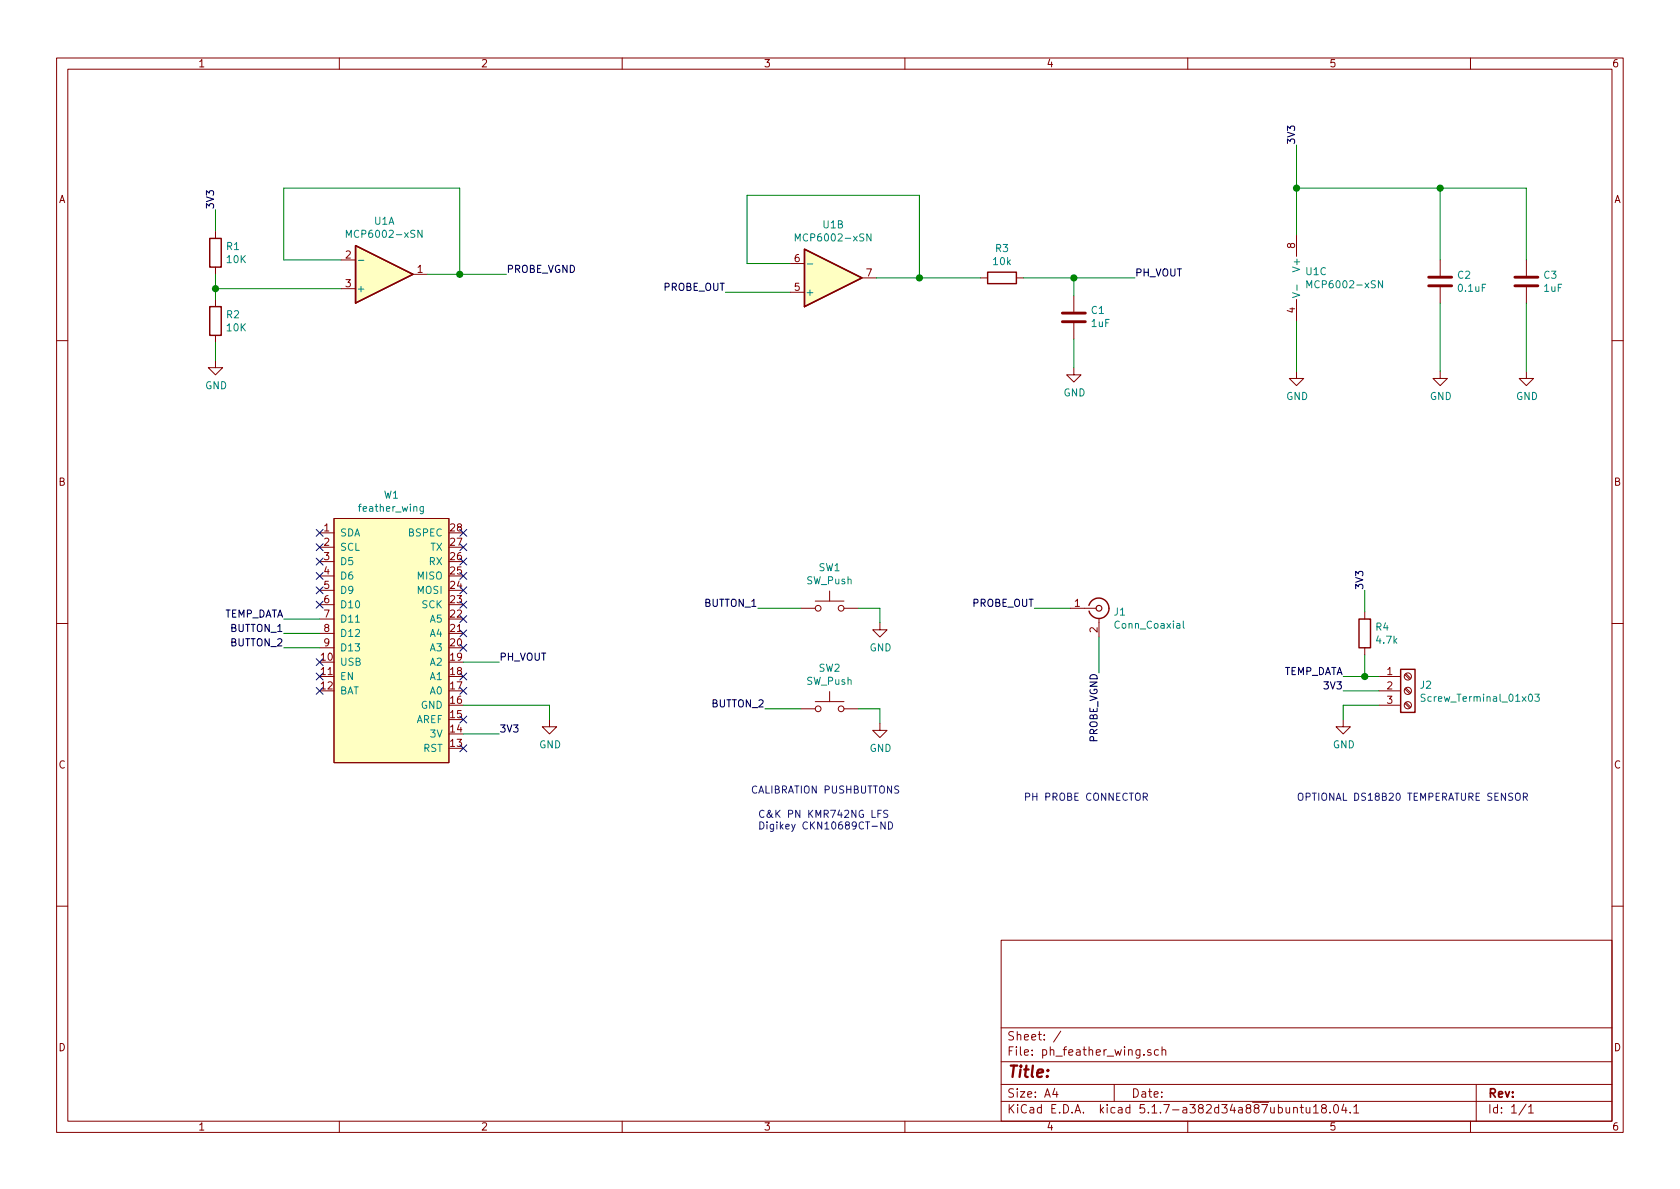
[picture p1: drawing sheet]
<svg xmlns="http://www.w3.org/2000/svg" width="297mm" height="210mm" viewBox="0 0 297 210" stroke-linecap="round" stroke-linejoin="round" font-family="sans-serif">
<g fill="none" stroke="#840000" stroke-width=".18">
<path d="M10 10.3h277v189.9h-277zM12 12.2h273v186.1h-273zM60 10.3v1.9M110 10.3v1.9M160 10.3v1.9M210 10.3v1.9M260 10.3v1.9M38.1 40.9v1.3M38.1 47.2v1.3M38.1 53v1.2M38.1 59.3v1.3M60.3 46h2.6"/>
<path d="M60.3 51h2.6M73 48.5h2.6M139.7 51.7h2.5M139.7 46.6h2.5M152.4 49.1h2.5M173.4 49.1h1.2M179.7 49.1h1.3M189.9 52.3v2.8M189.9 57.1v2.8M229.2 41.5v3.8M229.2 53v3.8M254.6 46v2.8"/>
<path d="M254.6 50.8v2.8M269.9 46v2.8M269.9 50.8v2.8M10 60.2h2M38.1 63.7v1.3h1.3l-1.3 1.3-1.3-1.3h1.3M189.9 65v1.3h1.2l-1.2 1.3-1.3-1.3h1.3M229.2 65.7v1.2h1.3l-1.3 1.3-1.2-1.3h1.2M254.6 65.7v1.2h1.3l-1.3 1.3-1.2-1.3h1.2M269.9 65.7v1.2h1.2l-1.2 1.3-1.3-1.3h1.3M285 60.2h2M56.5 94.2h2.6M56.5 96.8h2.6"/>
<path d="M56.5 99.3h2.6M59.1 91.7h20.3v43.2h-20.3zM10 110.3h2M56.5 101.8h2.6M56.5 104.4h2.6M56.5 106.9h2.6M56.5 109.5h2.6M56.5 112h2.6M56.5 114.5h2.6M141.6 107.6h2.5M144.1 106.3h5.1M146.7 104.5v1.8"/>
<path d="M149.2 107.6h2.6M155.6 110.1v1.3h1.2l-1.2 1.2-1.3-1.2h1.3M189.2 107.6h4.6M194.3 109.3v3.3M241.3 108.2v1.3M241.3 114.5v1.3M243.8 119.6h3.8M248.4 119.3l.9 .8M248.6 119.1l.8 .9M285 110.3h2M97.2 127.2v1.3h1.2l-1.2 1.3-1.3-1.3h1.3M141.6 125.3h2.5"/>
<path d="M144.1 124.1h5.1M146.7 122.3v1.8M149.2 125.3h2.6M155.6 127.9v1.3h1.2l-1.2 1.2-1.3-1.2h1.3M237.5 127.2v1.3h1.3l-1.3 1.3-1.3-1.3h1.3M243.8 122.2h3.8M243.8 124.7h3.8M248.4 124.4l.9 .8M248.4 121.8l.9 .9M248.6 124.2l.8 .8M248.6 121.7l.8 .8M10 160.2h2"/>
<path d="M177 166.3h108v32h-108zM285 160.2h2M60 198.3v1.9M110 198.3v1.9M160 198.3v1.9M177 194.8h108M177 191.8h108M177 187.8h108M177 181.8h108M186.5 192.5l-.4 1h1M186.8 193v1M187.6 182.3l-1.3 2"/>
<path d="M197 191.8v3M203.5 185.7a.37 .37 0 0 0-.6 .1l.1 .2 .5 .2 .1 .1-.3 .3-.4-.1M204.8 185.7l-.4-.1-.3 .3 .1 .6 .2 .1 .4-.1M205.5 185.7a.37 .37 0 0 1 .6 .1v.8M205.5 185.1v1.5M210 198.3v1.9M228.7 196l.1-.1a.37 .37 0 0 1 .6 .1v.8M228.7 195.8v1M229.9 195.8h.6M230.1 195.3v1.3l.4 .2M230.9 195.8v.8a.39 .39 0 0 0 .7 .1M231.6 195.8v1"/>
<path d="M232.2 195.8l.5-.5v1.5M232.2 196.8h.9M233.9 196l-.2-.3v-.2l.2-.2 .5 .1 .1 .2-.1 .2-.6 .2a.48 .48 0 0 0-.1 .7l.2 .1 .5-.1a.48 .48 0 0 0-.2-.7M235.2 196.7v.1M235.9 195.5l.2-.2a.81 .81 0 0 1 .6 .6 .81 .81 0 0 1-.3 .8l-.1 .1a.79 .79 0 0 1-.4-1.3zM237.6 195.2l-.4 1.1h1M237.9 195.8v1M238.7 196.7v.1M239.4 195.8l.4-.5v1.5M239.4 196.8h.8M260 198.3v1.9M261 191.8v6.5"/>
<path d="M269.8 195.2l-1.2 2M270.3 195.8l.4-.5v1.5M270.3 196.8h.8"/>
<circle cx="144.7" cy="107.6" r=".51"/>
<circle cx="148.7" cy="107.6" r=".51"/>
<circle cx="248.9" cy="119.6" r=".63"/>
<circle cx="144.7" cy="125.3" r=".51"/>
<circle cx="148.7" cy="125.3" r=".51"/>
<circle cx="248.9" cy="122.2" r=".63"/>
<circle cx="248.9" cy="124.7" r=".63"/>
</g>
<path d="M37.1 54.2h2v5.1h-2zM37.1 42.2h2v5h-2zM62.9 43.4l10.1 5.1-10.1 5.1zM142.2 44.1l10.2 5-10.2 5.1zM174.6 48.1h5.1v2.1h-5.1zM192.5 107.1a1.8 1.8 0 0 1 2.8-1.1 1.8 1.8 0 0 1 0 3 1.8 1.8 0 0 1-2.7-.9M240.3 109.5h2v5h-2zM247.6 118.4h2.6v7.6h-2.6z" fill="none" stroke="#840000" stroke-width=".25"/>
<path d="M187.8 55.4h4.1M187.8 56.9h4.1M252.6 50.5h4.1M252.6 49h4.1M267.8 50.5h4.1M267.8 49h4.1" fill="none" stroke="#840000" stroke-width=".51"/>
<circle cx="194.3" cy="107.6" r=".51" fill="none" stroke="#840000" stroke-width=".2"/>
<g fill="none" stroke="#008484" stroke-width=".18">
<path d="M61.2 42v-1.3l.5 .9 .4-.9v1.3M63.3 46h1M74.6 40.7v1.3l-.7-1.3v1.3M140.6 42.6v-1.3l.4 1 .5-1v1.3M142.7 46.7h1M154 41.3v1.3l-.7-1.3v1.3M228.5 51.8l1.3 .4-1.3 .4M229.3 50.4v1M231.1 50.9v-1.3l.4 .9 .4-.9v1.3M244.4 49.6v1.3l-.7-1.3v1.3M74.9 89.6l-.1 1.1-.2 .2-.3-.1M74.9 89.6h-.4l-.3 .2 .2 .6h.5"/>
<path d="M209.2 109.8v1.1l.2 .2M252 122.8h-.5l-.2 .1 .1 .4 .5 .2 .1 .3-.3 .2h-.4M271.4 122.8h.8l-.4 .4 .3 .2v.6h-.5l-.2-.1"/>
</g>
<g fill="#ffffc2" stroke="#ffffc2" stroke-width=".18">
<path d="M62.9 43.4l10.1 5.1-10.1 5.1z"/>
<path d="M142.2 44.1l10.2 5-10.2 5.1z"/>
<path d="M59.1 91.7h20.3v43.2h-20.3z"/>
</g>
<g fill="none" stroke="#008400" stroke-width=".18">
<path d="M38.1 37.1v3.8M229.2 33.3h40.7v12.7M229.2 25.6v15.9M254.6 33.3v12.7M38.1 48.5v4.5M38.1 51h22.2M60.3 46h-10.1v-12.7h31.1v15.2M75.6 48.5h13.9M128.3 51.7h11.4M139.7 46.6h-7.6v-12.1h30.5v14.6M154.9 49.1h18.5M181 49.1h19.7"/>
<path d="M189.9 49.1v3.2M189.9 59.9v5.1M229.2 56.8v8.9M254.6 53.6v12.1M269.9 53.6v12.1M38.1 60.6v3.1M50.2 114.5h6.3M50.2 112h6.3M50.2 109.5h6.3M81.9 117.1h6.4M134 107.6h7.6M151.8 107.6h3.8v2.5"/>
<path d="M182.9 107.6h6.3M194.3 112.6v6.4M237.5 119.6h6.3M241.3 104.4v3.8M241.3 115.8v3.8M81.9 124.7h15.3v2.5M81.9 129.8h6.4M135.3 125.3h6.3M151.8 125.3h3.8v2.6M237.5 122.2h6.3M243.8 124.7h-6.3v2.5"/>
</g>
<path d="M158.9 139.1l-.5-.1-.2 .1 .1 .4 .6 .3v.2l-.2 .3-.5-.1M154.2 146.1h.9M155.2 143.9h.5M155.8 143.3h-.6v1.2M156.5 145.3v1.3l-.7-1.3v1.3M157 143.4l-.5-.1-.3 .2 .2 .3 .5 .3v.3l-.2 .1h-.5M157.1 145.3a.64 .64 0 0 1 .7 .7 .64 .64 0 0 1-.7 .6zM202.1 140.9l.7-.1v-.4l-.2-.1h-.5v1.2M202.4 140.9l.5 .6M268 140.4a.45 .45 0 0 1 .7 0 .88 .88 0 0 1-.2 1.1h-.4a1.07 1.07 0 0 1-.1-1.1zM269.3 140.9h.7v-.5l-.2-.1h-.5v1.2M269.6 140.9l.5 .6" fill="none" stroke="#0000c2" stroke-width=".18"/>
<g fill="#008400" stroke="#008400" stroke-width=".25">
<circle cx="189.9" cy="49.1" r=".51"/>
<circle cx="229.2" cy="33.3" r=".51"/>
<circle cx="254.6" cy="33.3" r=".51"/>
<circle cx="241.3" cy="119.6" r=".51"/>
<circle cx="38.1" cy="51" r=".51"/>
<circle cx="81.3" cy="48.5" r=".51"/>
<circle cx="162.6" cy="49.1" r=".51"/>
</g>
<g fill="none" stroke="#000084" stroke-width=".18">
<path d="M55.9 93.6l1.2 1.2M55.9 96.2l1.2 1.2M55.9 98.7l1.2 1.2M57.1 93.6l-1.2 1.2M57.1 96.2l-1.2 1.2M57.1 98.7l-1.2 1.2M81.3 98.7l1.2 1.2M81.3 93.6l1.2 1.2M81.3 96.2l1.2 1.2M82.5 98.7l-1.2 1.2M82.5 93.6l-1.2 1.2M82.5 96.2l-1.2 1.2"/>
<path d="M55.9 101.2l1.2 1.3M55.9 103.8l1.2 1.2M55.9 119l1.2 1.2M55.9 106.3l1.2 1.2M55.9 116.5l1.2 1.2M57.1 101.2l-1.2 1.3M57.1 103.8l-1.2 1.2M57.1 119l-1.2 1.2M57.1 106.3l-1.2 1.2M57.1 116.5l-1.2 1.2M81.3 101.2l1.2 1.3M81.3 103.8l1.2 1.2"/>
<path d="M81.3 106.3l1.2 1.2M81.3 108.9l1.2 1.2M81.3 111.4l1.2 1.2M81.3 113.9l1.2 1.3M81.3 119l1.2 1.2M82.5 101.2l-1.2 1.3M82.5 103.8l-1.2 1.2M82.5 106.3l-1.2 1.2M82.5 108.9l-1.2 1.2M82.5 111.4l-1.2 1.2M82.5 113.9l-1.2 1.3M82.5 119l-1.2 1.2"/>
<path d="M55.9 121.6l1.2 1.2M57.1 121.6l-1.2 1.2M81.3 131.7l1.2 1.2M81.3 126.6l1.2 1.3M81.3 121.6l1.2 1.2M82.5 131.7l-1.2 1.2M82.5 126.6l-1.2 1.3M82.5 121.6l-1.2 1.2"/>
</g>
<text font-size="2.8" fill="#840000" x="178" y="190.5">Title:</text>
<g font-size="2.1" fill="#840000">
<text x="178" y="184">Sheet: /</text>
<text x="178" y="186.7">File: ph_feather_wing.sch</text>
<text x="178" y="196.9">KiCad E.D.A. kicad 5.1.7-a382d34a887ubuntu18.04.1</text>
<text x="178" y="194.1">Size: A4</text>
<text x="200" y="194.1">Date:</text>
<text x="263" y="194.1">Rev:</text>
<text x="263" y="196.9">Id: 1/1</text>
</g>
<g font-size="1.8" fill="#840000">
<text x="35" y="11.9">1</text>
<text x="85" y="11.9">2</text>
<text x="135" y="11.9">3</text>
<text x="185" y="11.9">4</text>
<text x="235" y="11.9">5</text>
<text x="285" y="11.9">6</text>
<text x="10.4" y="35.9">A</text>
<text x="285.4" y="35.9">A</text>
<text x="61.1" y="45.7">2</text>
<text x="140.5" y="46.3">6</text>
<text x="229" y="43.9" transform="rotate(-90 229 43.9)">8</text>
<text x="61.1" y="50.8">3</text>
<text x="73.8" y="48.3">1</text>
<text x="140.5" y="51.4">5</text>
<text x="153.2" y="48.9">7</text>
<text x="229" y="55.3" transform="rotate(-90 229 55.3)">4</text>
<text x="10.4" y="85.9">B</text>
<text x="285.4" y="85.9">B</text>
<text x="57.3" y="94">1</text>
<text x="79.7" y="94">28</text>
<text x="57.3" y="96.5">2</text>
<text x="57.3" y="99.1">3</text>
<text x="57.3" y="101.6">4</text>
<text x="79.7" y="101.6">25</text>
<text x="79.7" y="99.1">26</text>
<text x="79.7" y="96.5">27</text>
<text x="57.3" y="104.1">5</text>
<text x="57.3" y="106.7">6</text>
<text x="79.7" y="106.7">23</text>
<text x="79.7" y="104.1">24</text>
<text x="190" y="107.3">1</text>
<text x="57.3" y="109.2">7</text>
<text x="57.3" y="111.8">8</text>
<text x="79.7" y="111.8">21</text>
<text x="79.7" y="109.2">22</text>
<text x="194.1" y="111.9" transform="rotate(-90 194.1 111.9)">2</text>
<text x="56.8" y="116.8">10</text>
<text x="56.8" y="119.4">11</text>
<text x="57.3" y="114.3">9</text>
<text x="79.7" y="119.4">18</text>
<text x="79.7" y="116.8">19</text>
<text x="79.7" y="114.3">20</text>
<text x="245.3" y="119.4">1</text>
<text x="56.8" y="121.9">12</text>
<text x="79.7" y="124.5">16</text>
<text x="79.7" y="121.9">17</text>
<text x="245.3" y="121.9">2</text>
<text x="245.3" y="124.5">3</text>
<text x="79.7" y="129.5">14</text>
<text x="79.7" y="127">15</text>
<text x="10.4" y="135.9">C</text>
<text x="79.7" y="132.1">13</text>
<text x="285.4" y="135.9">C</text>
<text x="10.4" y="185.9">D</text>
<text x="285.4" y="185.9">D</text>
<text x="35" y="199.9">1</text>
<text x="85" y="199.9">2</text>
<text x="135" y="199.9">3</text>
<text x="185" y="199.9">4</text>
<text x="235" y="199.9">5</text>
<text x="285" y="199.9">6</text>
</g>
<g font-size="1.8">
<text x="229" y="25.6" transform="rotate(-90 229 25.6)">3V3</text>
<text x="37.8" y="37.1" transform="rotate(-90 37.8 37.1)">3V3</text>
<text x="89.5" y="48.3">PROBE_VGND</text>
<text x="117.3" y="51.4">PROBE_OUT</text>
<text x="200.7" y="48.9">PH_VOUT</text>
<text x="124.6" y="107.3">BUTTON_1</text>
<text x="171.9" y="107.3">PROBE_OUT</text>
<text x="241" y="104.4" transform="rotate(-90 241 104.4)">3V3</text>
<text x="39.3" y="109.2">TEMP_DATA</text>
<text x="40.8" y="111.8">BUTTON_1</text>
<text x="40.8" y="114.3">BUTTON_2</text>
<text x="88.3" y="116.8">PH_VOUT</text>
<text x="226.7" y="119.4">TEMP_DATA</text>
<text x="125.9" y="125.1">BUTTON_2</text>
<text x="234.3" y="121.9">3V3</text>
<text x="88.3" y="129.5">3V3</text>
<text x="194.1" y="131.4" transform="rotate(-90 194.1 131.4)">PROBE_VGND</text>
</g>
<g font-size="1.8" fill="#008484">
<text x="66.2" y="39.7">U1A</text>
<text x="145.6" y="40.4">U1B</text>
<text x="40.1" y="44.2">R1</text>
<text x="40.2" y="46.5">10K</text>
<text x="62" y="42.1">MCP6002-xSN</text>
<text x="141.4" y="42.7">MCP6002-xSN</text>
<text x="175.7" y="46.9">10k</text>
<text x="176" y="44.6">R3</text>
<text x="229.9" y="47.7" transform="rotate(-90 229.9 47.7)">V+</text>
<text x="63" y="51.7">+</text>
<text x="142.4" y="52.3">+</text>
<text x="230.9" y="48.7">U1C</text>
<text x="231.8" y="51">MCP6002-xSN</text>
<text x="257.8" y="49.3">C2</text>
<text x="257.9" y="51.6">0.1uF</text>
<text x="273" y="49.3">C3</text>
<text x="273" y="51.6">1uF</text>
<text x="40.1" y="56.3">R2</text>
<text x="40.2" y="58.6">10K</text>
<text x="193" y="55.5">C1</text>
<text x="193" y="57.8">1uF</text>
<text x="36.3" y="68.8">GND</text>
<text x="188" y="70.1">GND</text>
<text x="227.4" y="70.7">GND</text>
<text x="252.8" y="70.7">GND</text>
<text x="268" y="70.7">GND</text>
<text x="67.9" y="88.2">W1</text>
<text x="60.1" y="94.9">SDA</text>
<text x="63.8" y="90.5">feather_wing</text>
<text x="72.3" y="94.9">BSPEC</text>
<text x="60.1" y="97.4">SCL</text>
<text x="60.1" y="99.9">D5</text>
<text x="75.9" y="99.9">RX</text>
<text x="76.1" y="97.4">TX</text>
<text x="144.8" y="101">SW1</text>
<text x="60.1" y="102.5">D6</text>
<text x="60.1" y="105">D9</text>
<text x="60.1" y="107.6">D10</text>
<text x="73.8" y="105">MOSI</text>
<text x="73.8" y="102.5">MISO</text>
<text x="74.6" y="107.6">SCK</text>
<text x="142.6" y="103.3">SW_Push</text>
<text x="60.1" y="110.1">D11</text>
<text x="60.1" y="112.6">D12</text>
<text x="76.1" y="112.6">A4</text>
<text x="76.1" y="110.1">A5</text>
<text x="197" y="108.9">J1</text>
<text x="197.4" y="111.2">Conn_Coaxial</text>
<text x="243.3" y="111.5">R4</text>
<text x="243.5" y="113.8">4.7k</text>
<text x="60.1" y="117.7">USB</text>
<text x="60.1" y="115.2">D13</text>
<text x="76.1" y="117.7">A2</text>
<text x="76.1" y="115.2">A3</text>
<text x="144.8" y="118.8">SW2</text>
<text x="153.7" y="115.2">GND</text>
<text x="60.1" y="120.3">EN</text>
<text x="60.1" y="122.8">BAT</text>
<text x="74.4" y="125.3">GND</text>
<text x="76.1" y="122.8">A0</text>
<text x="76.1" y="120.3">A1</text>
<text x="142.6" y="121.1">SW_Push</text>
<text x="251.2" y="121.8">J2</text>
<text x="252" y="124.1">Screw_Terminal_01x03</text>
<text x="73.5" y="127.9">AREF</text>
<text x="76.2" y="130.4">3V</text>
<text x="74.8" y="133">RST</text>
<text x="95.3" y="132.3">GND</text>
<text x="153.7" y="133">GND</text>
<text x="235.7" y="132.3">GND</text>
</g>
<g font-size="1.8" fill="#0000c2">
<text x="132.7" y="140.3">CALIBRATION PUSHBUTTONS</text>
<text x="181" y="141.6">PH PROBE CONNECTOR</text>
<text x="229.2" y="141.6">OPTIONAL DS18B20 TEMPERATURE SENSOR</text>
<text x="134" y="144.6">C&amp;K PN KMR742NG LFS</text>
<text x="134" y="146.7">Digikey CKN10689CT-ND</text>
</g>
</svg>
